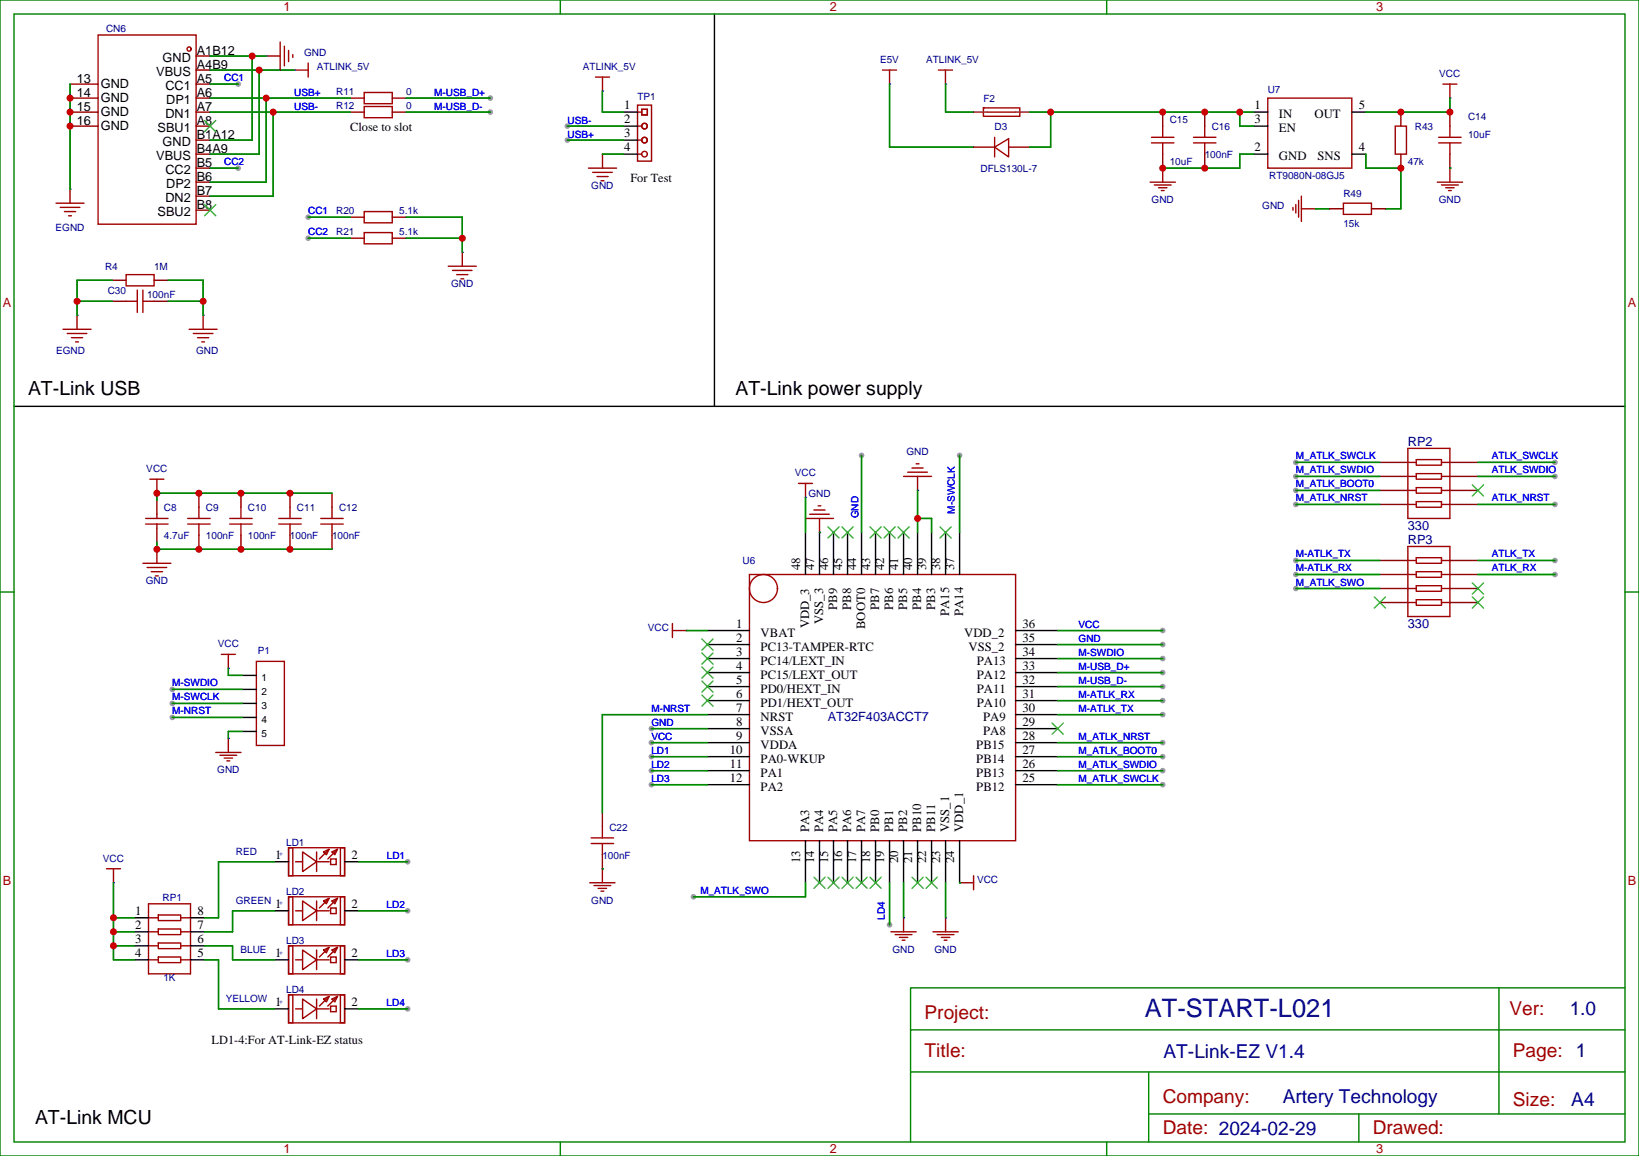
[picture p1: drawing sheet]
<svg xmlns="http://www.w3.org/2000/svg" width="413mm" height="291mm" viewBox="0 0 413 291" stroke-linecap="round" stroke-linejoin="round" font-family="sans-serif">
<g fill="#999">
<circle cx="43.4" cy="180.6" r=".71"/>
<circle cx="43.4" cy="177.1" r=".71"/>
<circle cx="43.4" cy="173.6" r=".71"/>
<circle cx="164" cy="197.6" r=".71"/>
<circle cx="164" cy="194" r=".71"/>
<circle cx="164" cy="190.5" r=".71"/>
<circle cx="164" cy="187" r=".71"/>
<circle cx="164" cy="183.4" r=".71"/>
<circle cx="217" cy="114.7" r=".71"/>
<circle cx="102.7" cy="254" r=".71"/>
<circle cx="102.7" cy="241.7" r=".71"/>
<circle cx="102.7" cy="229.3" r=".71"/>
<circle cx="102.7" cy="217" r=".71"/>
<circle cx="142.9" cy="35.3" r=".71"/>
<circle cx="142.9" cy="31.7" r=".71"/>
<circle cx="123.5" cy="24.7" r=".71"/>
<circle cx="123.5" cy="28.2" r=".71"/>
<circle cx="60" cy="21.2" r=".71"/>
<circle cx="60" cy="42.3" r=".71"/>
<circle cx="77.6" cy="60" r=".71"/>
<circle cx="77.6" cy="54.7" r=".71"/>
<circle cx="292.8" cy="158.7" r=".71"/>
<circle cx="292.8" cy="162.3" r=".71"/>
<circle cx="292.8" cy="179.9" r=".71"/>
<circle cx="292.8" cy="176.4" r=".71"/>
<circle cx="292.8" cy="172.9" r=".71"/>
<circle cx="292.8" cy="169.3" r=".71"/>
<circle cx="292.8" cy="165.8" r=".71"/>
<circle cx="292.8" cy="197.6" r=".71"/>
<circle cx="292.8" cy="194" r=".71"/>
<circle cx="292.8" cy="190.5" r=".71"/>
<circle cx="292.8" cy="187" r=".71"/>
<circle cx="224" cy="232.8" r=".71"/>
<circle cx="174.6" cy="225.8" r=".71"/>
<circle cx="241.7" cy="114.7" r=".71"/>
<circle cx="326.3" cy="116.4" r=".71"/>
<circle cx="391.6" cy="116.4" r=".71"/>
<circle cx="326.3" cy="119.9" r=".71"/>
<circle cx="391.6" cy="119.9" r=".71"/>
<circle cx="326.3" cy="123.5" r=".71"/>
<circle cx="326.3" cy="127" r=".71"/>
<circle cx="391.6" cy="127" r=".71"/>
<circle cx="326.3" cy="148.2" r=".71"/>
<circle cx="326.3" cy="144.6" r=".71"/>
<circle cx="326.3" cy="141.1" r=".71"/>
<circle cx="391.6" cy="144.6" r=".71"/>
<circle cx="391.6" cy="141.1" r=".71"/>
</g>
<path d="M222.2 17.6h3.6M224 17.6v3.6" fill="none" stroke="#a10000" stroke-width=".35"/>
<circle cx="224" cy="21.2" r=".18" fill="#00f"/>
<path d="M151.7 218.7v3.5M148.5 222.2h6.4M149.6 223h4.2M150.6 223.7h2.2M151.3 224.4h.7" fill="none" stroke="#a10000" stroke-width=".35"/>
<circle cx="151.7" cy="218.7" r=".18" fill="#00f"/>
<path d="M54.3 189.4h6.4M55.4 190.1h4.2M56.4 190.9h2.2M57.1 191.6h.8M57.5 185.9v3.5" fill="none" stroke="#a10000" stroke-width=".35"/>
<circle cx="57.5" cy="185.9" r=".18" fill="#00f"/>
<path d="M55.7 164.7h3.6M57.5 164.7v3.6" fill="none" stroke="#a10000" stroke-width=".35"/>
<circle cx="57.5" cy="168.3" r=".18" fill="#00f"/>
<path d="M64.6 166.5h7v21.2h-7zM224.4 234.6h6.3M225.4 235.3h4.3M226.5 236h2.1M227.2 236.7h.7M227.5 231.1v3.5" fill="none" stroke="#a10000" stroke-width=".35"/>
<path d="M61 170h3.6M61 173.6h3.6M61 177.1h3.6M61 180.6h3.6M61 184.1h3.6" fill="none" stroke="#000" stroke-width=".35"/>
<circle cx="227.5" cy="231.1" r=".18" fill="#00f"/>
<path d="M234.9 234.6h6.4M236 235.3h4.2M237.1 236h2.1M237.8 236.7h.7M238.1 231.1v3.5" fill="none" stroke="#a10000" stroke-width=".35"/>
<circle cx="238.1" cy="231.1" r=".18" fill="#00f"/>
<path d="M26.8 218.7h3.5M28.6 218.7v3.5" fill="none" stroke="#a10000" stroke-width=".35"/>
<circle cx="28.6" cy="222.2" r=".18" fill="#00f"/>
<g fill="none" stroke="#a10000" stroke-width=".35">
<path d="M361.9 45.9h6.4M363 46.6h4.2M364.1 47.3h2.1M364.8 48h.7M365.1 42.3v3.6M37.4 227.5h10.6v17.7h-10.6zM37.4 231.1h2.5M37.4 234.6h2.5M37.4 238.1h2.5M39.9 230.4h5.6v1.4h-5.6zM39.9 233.9h5.6v1.4h-5.6zM39.9 237.4h5.6v1.4h-5.6z"/>
<path d="M45.5 231.1h2.5M45.5 234.6h2.5M45.5 238.1h2.5M37.4 241.7h2.5M39.9 240.9h5.6v1.5h-5.6zM45.5 241.7h2.5"/>
</g>
<path d="M33.9 231.1h3.5M33.9 234.6h3.5M33.9 238.1h3.5M48 231.1h3.5M48 234.6h3.5M48 238.1h3.5M33.9 241.7h3.5M48 241.7h3.5" fill="none" stroke="#000" stroke-width=".35"/>
<circle cx="365.1" cy="42.3" r=".18" fill="#00f"/>
<path d="M325.6 52.2v.7M326.3 51.5v2.1M327 50.4v4.3M327.7 52.6h3.6M327.7 49.4v6.3" fill="none" stroke="#a10000" stroke-width=".35"/>
<circle cx="331.3" cy="52.6" r=".18" fill="#00f"/>
<path d="M363.4 21.2h3.5M365.1 21.2v3.5" fill="none" stroke="#a10000" stroke-width=".35"/>
<circle cx="365.1" cy="24.7" r=".18" fill="#00f"/>
<path d="M289.6 45.9h6.4M290.7 46.6h4.2M291.7 47.3h2.2M292.5 48h.7M292.8 42.3v3.6" fill="none" stroke="#a10000" stroke-width=".35"/>
<circle cx="292.8" cy="42.3" r=".18" fill="#00f"/>
<path d="M39.5 138.3v3.5M36 141.8h7M37 142.9h5M38.1 143.9h2.8M39.2 145h.7" fill="none" stroke="#a10000" stroke-width=".35"/>
<circle cx="39.5" cy="138.3" r=".18" fill="#00f"/>
<path d="M241.6 222.2h3.6M245.2 220.5v3.5" fill="none" stroke="#a10000" stroke-width=".35"/>
<circle cx="241.7" cy="222.3" r=".18" fill="#00f"/>
<path d="M37.7 120.6h3.6M39.5 120.6v3.6" fill="none" stroke="#a10000" stroke-width=".35"/>
<circle cx="39.5" cy="124.2" r=".18" fill="#00f"/>
<path d="M227.5 119.9h7.1M228.6 118.9h4.9M229.7 117.8h2.8M230.7 116.8h.7M231.1 119.9v3.6" fill="none" stroke="#a10000" stroke-width=".35"/>
<circle cx="231.1" cy="123.5" r=".18" fill="#00f"/>
<path d="M14.1 51.2h7.1M15.2 52.2h4.9M16.2 53.3h2.8M17.3 54.3h.7M17.6 47.6v3.6" fill="none" stroke="#a10000" stroke-width=".35"/>
<circle cx="17.6" cy="47.6" r=".18" fill="#00f"/>
<path d="M74.1 17.6h3.5M77.6 15.9v3.5" fill="none" stroke="#a10000" stroke-width=".35"/>
<circle cx="74.1" cy="17.6" r=".18" fill="#00f"/>
<path d="M236.3 17.6h3.6M238.1 17.6v3.6" fill="none" stroke="#a10000" stroke-width=".35"/>
<circle cx="238.1" cy="21.2" r=".18" fill="#00f"/>
<path d="M151.7 38.8v3.5M148.2 42.3h7.1M149.3 43.4h4.9M150.3 44.4h2.8M151.4 45.5h.7" fill="none" stroke="#a10000" stroke-width=".35"/>
<circle cx="151.7" cy="38.8" r=".18" fill="#00f"/>
<path d="M150 19.4h3.5M151.7 19.4v3.5" fill="none" stroke="#a10000" stroke-width=".35"/>
<circle cx="151.7" cy="22.9" r=".18" fill="#00f"/>
<g fill="none" stroke="#a10000" stroke-width=".35">
<path d="M160.5 26.5h3.6v14.1h-3.6zM160.5 28.2h1.1M160.5 31.8h1.1M160.5 35.3h1.1M160.5 38.8h1.1M161.6 27.5h1.4v1.4h-1.4zM319.3 24.7h21.1v17.6h-21.1zM202.8 130.5h7.1M203.9 129.5h4.9M205 128.4h2.8M206 127.4h.7M206.4 130.5v3.6"/>
<path d="M188.7 144.6h67.1v67.1h-67.1zM72.7 213.4h14.1v7.1h-14.1zM72.7 213.4h1v7.1h-1zM74.4 217h1.8M76.2 214.5l3.5 2.5-3.5 2.4zM79.7 214.5v4.9M79.7 217h3.2M81.5 214.5l1.4-.7-.7 1.4zM82.5 214.1l-2.1 2.2M83.3 216.3h1.4v1.4h-1.4zM83.6 214.5l1.4-.7-.7 1.4zM84.7 214.1l-2.2 2.2"/>
<path d="M85.7 213.4h1.1v7.1h-1.1zM72.7 225.8h14.1v7h-14.1zM72.7 225.8h1v7h-1zM72.7 238.1h14.1v7.1h-14.1zM72.7 238.1h1v7.1h-1zM74.4 229.3h1.8M76.2 226.8l3.5 2.5-3.5 2.5zM76.2 239.2l3.5 2.5-3.5 2.4zM79.7 226.8v5M79.7 239.2v4.9M79.7 229.3h3.2M81.5 226.8l1.4-.7-.7 1.4z"/>
<path d="M81.5 239.2l1.4-.7-.7 1.4zM82.5 226.5l-2.1 2.1M82.5 238.8l-2.1 2.1M83.3 228.6h1.4v1.4h-1.4zM83.6 226.8l1.4-.7-.7 1.4zM83.6 239.2l1.4-.7-.7 1.4zM84.7 226.5l-2.2 2.1M84.7 238.8l-2.2 2.1M85.7 225.8h1.1v7h-1.1zM85.7 238.1h1.1v7.1h-1.1zM72.7 250.5h14.1v7h-14.1zM72.7 250.5h1v7h-1z"/>
<path d="M74.4 254h1.8M74.4 241.7h1.8M76.2 251.5l3.5 2.5-3.5 2.5zM79.7 251.5v5M79.7 254h3.2M79.7 241.7h3.2M81.5 251.5l1.4-.7-.7 1.4zM82.5 251.2l-2.1 2.1M83.3 253.3h1.4v1.4h-1.4zM83.3 240.9h1.4v1.5h-1.4zM83.6 251.5l1.4-.7-.7 1.4zM84.7 251.2l-2.2 2.1"/>
<path d="M85.7 250.5h1.1v7h-1.1z"/>
<circle cx="162.3" cy="35.3" r=".71"/>
<circle cx="162.3" cy="31.7" r=".71"/>
<circle cx="162.3" cy="38.8" r=".71"/>
<circle cx="192.3" cy="148.2" r="3.5"/>
</g>
<g fill="none" stroke="#000" stroke-width=".35">
<path d="M179.9 3.5v98.8M157 28.2h3.5M157 31.8h3.5M157 35.3h3.5M157 38.8h3.5M315.7 28.2h3.6M315.7 31.8h3.6M315.7 38.8h3.6M340.4 28.2h3.6M340.4 38.8h3.6M3.5 102.3h405.7M202.8 134.1v10.5"/>
<path d="M206.4 134.1v10.5M209.9 134.1v10.5M213.4 134.1v10.5M217 134.1v10.5M220.5 134.1v10.5M224 134.1v10.5M227.5 134.1v10.5M231.1 134.1v10.5M234.6 134.1v10.5M238.1 134.1v10.5M241.7 134.1v10.5M178.2 158.7h10.5"/>
<path d="M255.8 158.7h10.5M178.2 162.3h10.5M178.2 165.8h10.5M178.2 169.3h10.5M178.2 172.9h10.5M178.2 176.4h10.5M178.2 179.9h10.5M255.8 162.3h10.5M255.8 165.8h10.5M255.8 169.3h10.5M255.8 172.9h10.5M255.8 176.4h10.5"/>
<path d="M255.8 179.9h10.5M178.2 183.4h10.5M178.2 187h10.5M178.2 190.5h10.5M178.2 194h10.5M178.2 197.6h10.5M255.8 183.4h10.5M255.8 187h10.5M255.8 190.5h10.5M255.8 194h10.5M255.8 197.6h10.5M69.1 217h3.6"/>
<path d="M86.8 217h3.5M202.8 211.7v10.5M206.4 211.7v10.5M209.9 211.7v10.5M213.4 211.7v10.5M217 211.7v10.5M220.5 211.7v10.5M224 211.7v10.5M227.5 211.7v10.5M231.1 211.7v10.5M234.6 211.7v10.5M238.1 211.7v10.5"/>
<path d="M241.7 211.7v10.5M69.1 229.3h3.6M86.8 229.3h3.5M69.1 254h3.6M69.1 241.7h3.6M86.8 254h3.5M86.8 241.7h3.5"/>
</g>
<g fill="none" stroke="#3c3" stroke-width=".35">
<path d="M208.5 132.6l2.8 2.9M211.3 132.6l-2.8 2.9M212 132.6l2.8 2.9M214.8 132.6l-2.8 2.9M219.1 132.6l2.8 2.9M221.9 132.6l-2.8 2.9M222.6 132.6l2.8 2.9M225.4 132.6l-2.8 2.9M226.1 132.6l2.9 2.9M229 132.6l-2.9 2.9M236.7 132.6l2.8 2.9M239.5 132.6l-2.8 2.9"/>
<path d="M176.7 160.9l2.9 2.8M176.7 164.4l2.9 2.8M176.7 167.9l2.9 2.8M176.7 171.4l2.9 2.9M176.7 175l2.9 2.8M179.6 160.9l-2.9 2.8M179.6 164.4l-2.9 2.8M179.6 167.9l-2.9 2.8M179.6 171.4l-2.9 2.9M179.6 175l-2.9 2.8M264.9 182l2.9 2.9M267.8 182l-2.9 2.9"/>
<path d="M205 220.8l2.8 2.9M207.8 220.8l-2.8 2.9M208.5 220.8l2.8 2.9M211.3 220.8l-2.8 2.9M212 220.8l2.8 2.9M214.8 220.8l-2.8 2.9M215.5 220.8l2.9 2.9M218.4 220.8l-2.9 2.9M219.1 220.8l2.8 2.9M221.9 220.8l-2.8 2.9M229.7 220.8l2.8 2.9M232.5 220.8l-2.8 2.9"/>
<path d="M233.2 220.8l2.8 2.9M236 220.8l-2.8 2.9"/>
</g>
<circle cx="206.4" cy="134.1" r=".18" fill="#00f"/>
<path d="M169.3 158.7h3.6M169.3 157v3.5" fill="none" stroke="#a10000" stroke-width=".35"/>
<circle cx="172.9" cy="158.8" r=".18" fill="#00f"/>
<path d="M201.1 121.7h3.5M202.8 121.7v3.5" fill="none" stroke="#a10000" stroke-width=".35"/>
<circle cx="202.8" cy="125.2" r=".18" fill="#00f"/>
<g fill="none" stroke="#008700" stroke-width=".35">
<path d="M142.9 35.3h14.1M142.9 31.8h14.1M151.7 38.8h5.3M151.7 22.9v5.3h5.3M224 21.2v15.8h21.2M238.1 21.2v7h7.1M315.7 38.8h-3.5v3.5h-19.4M344 38.8v3.5h8.8v10.3h-3.9M365.1 24.7v3.5h-21.1M331.3 52.6h3.5M217 114.7v19.4M202.8 125.2v8.9"/>
<path d="M231.1 123.5v10.6M231.1 130.5h3.5v3.6M172.9 158.7h5.3M43.4 177.1h17.6M43.4 173.6h17.6M57.5 168.3v1.7h3.5M43.4 180.6h17.6M61 184.1h-3.5v1.8M164 197.6h14.2M164 194h14.2M164 190.5h14.2M164 187h14.2"/>
<path d="M164 183.4h14.2M69.1 217h-14.1v14.1h-3.5M90.3 217h12.4M28.6 222.2v19.5h5.3M28.6 238.1h5.3M28.6 234.6h5.3M28.6 231.1h5.3M51.5 238.1h7.1v3.6h10.5M69.1 229.3h-10.5v5.3h-7.1M90.3 229.3h12.4M227.5 222.2v8.9M238.1 222.2v8.9"/>
<path d="M51.5 241.7h3.5v12.3h14.1M90.3 254h12.4M90.3 241.7h12.4"/>
</g>
<g fill="#008700">
<circle cx="241.7" cy="222.3" r=".18"/>
<circle cx="206.4" cy="134.1" r=".18"/>
</g>
<g fill="none" stroke="#a10000" stroke-width=".35">
<path d="M91.7 23.3h7.1v2.8h-7.1zM91.7 26.8h7.1v2.8h-7.1zM247.7 27.2h9.1v2l-9.1 .1zM248.7 28.2h7.1M290 36h5.6M290 34.6h5.6M292.8 31.8v2.8M292.8 36v2.8M300.6 36h5.6M300.6 34.6h5.6M303.4 31.8v2.8M303.4 36v2.8"/>
<path d="M351.4 31.8h2.8v7h-2.8zM362.3 36h5.6M362.3 34.6h5.6M365.1 31.8v2.8M365.1 36v2.8M338.3 51.2h7.1v2.8h-7.1zM36.7 131.9h5.6M36.7 130.5h5.6M39.5 129.5v1M39.5 131.9v1.1M47.3 131.9h5.6M47.3 130.5h5.6"/>
<path d="M50.1 127.7v2.8M50.1 131.9v2.9M57.9 131.9h5.6M57.9 130.5h5.6M60.7 127.7v2.8M60.7 131.9v2.9M70.2 131.9h5.6M70.2 130.5h5.6M73 127.7v2.8M73 131.9v2.9M80.8 131.9h5.6M80.8 130.5h5.6"/>
<path d="M83.6 127.7v2.8M83.6 131.9v2.9"/>
</g>
<g fill="none" stroke="#870000" stroke-width=".35">
<path d="M88.2 24.7h3.5M88.2 28.2h3.5M98.8 24.7h3.5M98.8 28.2h3.5M292.8 28.2v3.6M292.8 38.8v3.5M303.4 28.2v3.6M303.4 38.8v3.5M352.8 28.2v3.6M352.8 38.8v3.5M365.1 28.2v3.6M365.1 38.8v3.5"/>
<path d="M334.8 52.6h3.5M345.4 52.6h3.5M39.5 125.9v3.6M39.5 133v3.5M50.1 124.2v3.5M50.1 134.8v3.5M60.7 124.2v3.5M60.7 134.8v3.5M73 124.2v3.5M73 134.8v3.5M83.6 124.2v3.5M83.6 134.8v3.5"/>
</g>
<path d="M102.3 24.7h21.2M39.5 136.5v1.8h44.1M83.6 124.2h-44.1v1.7" fill="none" stroke="#008700" stroke-width=".35"/>
<path d="M245.2 28.2h3.5M255.8 28.2h3.5" fill="none" stroke="#8c2424" stroke-width=".35"/>
<circle cx="365.1" cy="42.3" r=".18" fill="#008700"/>
<path d="M250.5 37l3.5-2.1v4.6zM250.5 34.6v4.9M148.9 212.4h5.6M148.9 211h5.6M151.7 208.1v2.9M151.7 212.4v2.8" fill="none" stroke="#a10000" stroke-width=".35"/>
<path d="M245.2 37h5.3M254 37h5.3M151.7 204.6v3.5M151.7 215.2v3.5" fill="none" stroke="#870000" stroke-width=".35"/>
<circle cx="151.7" cy="218.7" r=".18" fill="#008700"/>
<g fill="none" stroke="#a10000" stroke-width=".35">
<path d="M24.7 8.8h24.7v47.6h-24.7zM67 14.1h3.6M70.6 10.6v7M71.6 11.6v5M72.7 12.7v2.8M73.7 13.8v.7"/>
<circle cx="47.6" cy="12.3" r=".53"/>
</g>
<g fill="none" stroke="#870000" stroke-width=".35">
<path d="M49.4 17.6h3.5M49.4 14.1h3.5M17.6 31.8h7.1M17.6 28.2h7.1M17.6 24.7h7.1M17.6 21.2h7.1M49.4 31.8h3.5M49.4 28.2h3.5M49.4 24.7h3.5M49.4 21.2h3.5M49.4 38.8h3.5M49.4 35.3h3.5"/>
<path d="M49.4 52.9h3.5M49.4 49.4h3.5M49.4 45.9h3.5M49.4 42.3h3.5"/>
</g>
<path d="M51.5 30.3l2.8 2.9M54.3 30.3l-2.8 2.9M51.5 51.5l2.8 2.8M54.3 51.5l-2.8 2.8" fill="none" stroke="#3c3" stroke-width=".35"/>
<path d="M52.9 17.6h21.2M65.3 17.6v21.2h-12.4M17.6 21.2v26.4M52.9 28.2h35.3M52.9 24.7h35.3M67 24.7v21.2h-14.1M68.8 28.2v21.2h-15.9M102.3 28.2h21.2" fill="none" stroke="#008700" stroke-width=".35"/>
<circle cx="67" cy="14.1" r=".18" fill="#00f"/>
<path d="M52.9 14.1h14.1M63.5 14.1v21.2h-10.6M52.9 21.2h7.1M52.9 42.3h7.1M77.6 60h10.6M77.6 54.7h10.6" fill="none" stroke="#008700" stroke-width=".35"/>
<path d="M91.7 53.3h7.1v2.8h-7.1zM91.7 58.6h7.1v2.8h-7.1zM112.9 67h7M113.9 68.1h5M115 69.1h2.8M116.1 70.2h.7M116.4 63.5v3.5" fill="none" stroke="#a10000" stroke-width=".35"/>
<path d="M88.2 54.7h3.5M88.2 60h3.5M98.8 54.7h3.5M98.8 60h3.5" fill="none" stroke="#870000" stroke-width=".35"/>
<circle cx="116.4" cy="63.5" r=".18" fill="#00f"/>
<g fill="none" stroke="#008700" stroke-width=".35">
<path d="M102.3 54.7h14.1v8.8M102.3 60h14.1M241.7 114.7v19.4M266.3 158.7h26.5M178.2 179.9h-26.5v24.7M266.3 162.3h26.5M266.3 179.9h26.5M266.3 176.4h26.5M266.3 172.9h26.5M266.3 169.3h26.5M266.3 165.8h26.5M266.3 197.6h26.5"/>
<path d="M266.3 194h26.5M266.3 190.5h26.5M266.3 187h26.5M202.8 222.2v3.6h-28.2M224 222.2v10.6"/>
</g>
<g fill="none" stroke="#008000" stroke-width=".35">
<path d="M0 0h412.7v291h-412.7zM3.5 3.5h405.7v284h-405.7zM141.1 0v3.5M278.7 0v3.5M0 149h3.5M409.2 149h3.5M377.5 248.7v31.8M409.2 259.3h-179.9v10.6M409.2 248.7h-179.9v10.6M289.3 269.9v17.6M409.2 269.9h-179.9v17.6M141.1 287.5v3.5"/>
<path d="M278.7 287.5v3.5M289.3 280.5h119.9M342.2 280.5v7"/>
</g>
<path d="M19.4 79.4v3.5M31.7 69.1h7.1v2.9h-7.1zM31.7 75.8h2.9M34.6 73v5.7M36 73v5.7M36 75.8h2.8M15.9 82.9h7M16.9 84h5M18 85h2.8M19 86.1h.8" fill="none" stroke="#a10000" stroke-width=".35"/>
<path d="M28.2 75.8h3.5M28.2 70.6h3.5M38.8 75.8h3.5M38.8 70.6h3.5" fill="none" stroke="#870000" stroke-width=".35"/>
<circle cx="19.4" cy="79.4" r=".18" fill="#00f"/>
<path d="M19.4 75.8h8.8M28.2 70.6h-8.8v8.8" fill="none" stroke="#008700" stroke-width=".35"/>
<path d="M51.2 79.4v3.5M47.6 82.9h7.1M48.7 84h4.9M49.7 85h2.9M50.8 86.1h.7" fill="none" stroke="#a10000" stroke-width=".35"/>
<circle cx="51.2" cy="79.4" r=".18" fill="#00f"/>
<g fill="none" stroke="#008700" stroke-width=".35">
<path d="M259.3 28.2h56.4M264.6 28.2v8.8h-5.3M312.2 28.2v3.6h3.5M42.3 70.6h8.9v8.8M42.3 75.8h8.9M326.3 116.4h21.2M326.3 119.9h21.2M372.2 116.4h19.4M372.2 119.9h19.4M326.3 123.5h21.2M326.3 127h21.2M372.2 127h19.4"/>
<path d="M326.3 148.2h21.2M326.3 144.6h21.2M326.3 141.1h21.2M372.2 144.6h19.4M372.2 141.1h19.4"/>
</g>
<g fill="none" stroke="#a10000" stroke-width=".35">
<path d="M354.5 112.9h10.6v17.6h-10.6zM354.5 116.4h2.2M354.5 119.9h2.2M356.7 115.7h6.3v1.4h-6.3zM356.7 119.2h6.3v1.4h-6.3zM363 116.4h2.1M363 119.9h2.1M354.5 127h2.2M354.5 137.6h10.6v17.6h-10.6zM354.5 123.5h2.2M356.7 122.8h6.3v1.4h-6.3zM356.7 126.3h6.3v1.4h-6.3z"/>
<path d="M363 127h2.1M363 123.5h2.1M354.5 151.7h2.2M354.5 141.1h2.2M354.5 148.2h2.2M354.5 144.6h2.2M356.7 140.4h6.3v1.4h-6.3zM356.7 143.9h6.3v1.4h-6.3zM356.7 147.5h6.3v1.4h-6.3zM356.7 151h6.3v1.4h-6.3zM363 151.7h2.1M363 141.1h2.1"/>
<path d="M363 148.2h2.1M363 144.6h2.1"/>
</g>
<g fill="none" stroke="#870000" stroke-width=".35">
<path d="M347.5 116.4h7M347.5 119.9h7M365.1 116.4h7.1M365.1 119.9h7.1M347.5 123.5h7M347.5 127h7M365.1 123.5h7.1M365.1 127h7.1M347.5 141.1h7M347.5 144.6h7M347.5 148.2h7M347.5 151.7h7"/>
<path d="M365.1 141.1h7.1M365.1 144.6h7.1M365.1 148.2h7.1M365.1 151.7h7.1"/>
</g>
<path d="M370.8 122.1l2.8 2.8M373.6 122.1l-2.8 2.8M346.1 150.3l2.8 2.8M348.9 150.3l-2.8 2.8M370.8 146.8l2.8 2.8M370.8 150.3l2.8 2.8M373.6 146.8l-2.8 2.8M373.6 150.3l-2.8 2.8" fill="none" stroke="#3c3" stroke-width=".35"/>
<g fill="#c00">
<circle cx="231.1" cy="130.5" r=".88"/>
<circle cx="28.6" cy="238.1" r=".88"/>
<circle cx="28.6" cy="234.6" r=".88"/>
<circle cx="28.6" cy="231.1" r=".88"/>
<circle cx="352.8" cy="42.3" r=".88"/>
<circle cx="352.8" cy="28.2" r=".88"/>
<circle cx="365.1" cy="28.2" r=".88"/>
<circle cx="303.4" cy="42.3" r=".88"/>
<circle cx="292.8" cy="42.3" r=".88"/>
<circle cx="50.1" cy="138.3" r=".88"/>
<circle cx="39.5" cy="138.3" r=".88"/>
<circle cx="60.7" cy="138.3" r=".88"/>
<circle cx="73" cy="138.3" r=".88"/>
<circle cx="73" cy="124.2" r=".88"/>
<circle cx="60.7" cy="124.2" r=".88"/>
<circle cx="50.1" cy="124.2" r=".88"/>
<circle cx="39.5" cy="124.2" r=".88"/>
<circle cx="67" cy="24.7" r=".88"/>
<circle cx="68.8" cy="28.2" r=".88"/>
<circle cx="65.3" cy="17.6" r=".88"/>
<circle cx="17.6" cy="24.7" r=".88"/>
<circle cx="17.6" cy="28.2" r=".88"/>
<circle cx="17.6" cy="31.7" r=".88"/>
<circle cx="63.5" cy="14.1" r=".88"/>
<circle cx="116.4" cy="60" r=".88"/>
<circle cx="19.4" cy="75.8" r=".88"/>
<circle cx="51.2" cy="75.8" r=".88"/>
<circle cx="264.6" cy="28.2" r=".88"/>
<circle cx="312.2" cy="28.2" r=".88"/>
<circle cx="303.4" cy="28.2" r=".88"/>
<circle cx="292.8" cy="28.2" r=".88"/>
</g>
<text font-size="6.4" fill="#000080" x="288.3" y="255.9">AT-START-L021</text>
<g font-size="4.9">
<text x="7.1" y="99.6">AT-Link USB</text>
<text x="185.2" y="99.6">AT-Link power supply</text>
<text x="8.8" y="283">AT-Link MCU</text>
</g>
<g font-size="4.8" fill="#a00000">
<text x="232.8" y="256.6">Project:</text>
<text x="380.1" y="255.4">Ver:</text>
<text x="232.8" y="266">Title:</text>
<text x="381" y="266">Page: 1</text>
<text x="292.8" y="277.7">Company:</text>
<text x="381" y="278.4">Size:</text>
<text x="292.8" y="285.4">Date: 2024-02-29</text>
<text x="345.7" y="285.4">Drawed:</text>
</g>
<g font-size="4.8" fill="#000080">
<text x="395.3" y="255.4">1.0</text>
<text x="293" y="266.4">AT-Link-EZ V1.4</text>
<text x="323" y="277.7">Artery Technology</text>
<text x="395.7" y="278.4">A4</text>
</g>
<g font-size="3.2" fill="#a00000">
<text x="71.4" y="2.7">1</text>
<text x="209" y="2.7">2</text>
<text x="346.6" y="2.7">3</text>
<text x=".7" y="77.3">A</text>
<text x="409.9" y="77.3">A</text>
<text x=".7" y="222.8">B</text>
<text x="409.9" y="222.8">B</text>
<text x="71.4" y="290.2">1</text>
<text x="209" y="290.2">2</text>
<text x="346.6" y="290.2">3</text>
</g>
<g font-size="3.2">
<text x="41" y="15.6">GND</text>
<text x="49.6" y="17.3">A4B9</text>
<text x="49.6" y="13.8">A1B12</text>
<text x="19.4" y="20.8">13</text>
<text x="25.4" y="22.3">GND</text>
<text x="39.4" y="19.1">VBUS</text>
<text x="41.7" y="22.6">CC1</text>
<text x="49.6" y="20.8">A5</text>
<text x="19.4" y="27.9">15</text>
<text x="19.4" y="24.4">14</text>
<text x="25.4" y="29.3">GND</text>
<text x="25.4" y="25.8">GND</text>
<text x="41.7" y="29.7">DN1</text>
<text x="41.8" y="26.1">DP1</text>
<text x="49.6" y="27.9">A7</text>
<text x="49.6" y="24.4">A6</text>
<text x="157.2" y="27.5">1</text>
<text x="315.9" y="27.5">1</text>
<text x="322.1" y="29.8">IN</text>
<text x="331" y="29.8">OUT</text>
<text x="342.2" y="27.5">5</text>
<text x="19.4" y="31.4">16</text>
<text x="25.4" y="32.8">GND</text>
<text x="39.7" y="33.2">SBU1</text>
<text x="49.6" y="35">B1A12</text>
<text x="49.6" y="31.4">A8</text>
<text x="157.2" y="31">2</text>
<text x="157.2" y="34.6">3</text>
<text x="315.9" y="31">3</text>
<text x="322.1" y="33.3">EN</text>
<text x="39.4" y="40.2">VBUS</text>
<text x="41" y="36.7">GND</text>
<text x="49.6" y="38.5">B4A9</text>
<text x="157.2" y="38.1">4</text>
<text x="315.9" y="38.1">2</text>
<text x="322.1" y="40.4">GND</text>
<text x="331.8" y="40.4">SNS</text>
<text x="342.2" y="38.1">4</text>
<text x="41.7" y="43.8">CC2</text>
<text x="41.8" y="47.3">DP2</text>
<text x="49.6" y="45.5">B6</text>
<text x="49.6" y="42">B5</text>
<text x="41.7" y="50.8">DN2</text>
<text x="49.6" y="52.6">B8</text>
<text x="49.6" y="49.1">B7</text>
<text x="39.7" y="54.4">SBU2</text>
<text x="201.5" y="143.5" transform="rotate(-90 201.5 143.5)">48</text>
<text x="205" y="143.5" transform="rotate(-90 205 143.5)">47</text>
<text x="208.6" y="143.5" transform="rotate(-90 208.6 143.5)">46</text>
<text x="212.1" y="143.5" transform="rotate(-90 212.1 143.5)">45</text>
<text x="215.6" y="143.5" transform="rotate(-90 215.6 143.5)">44</text>
<text x="219.1" y="143.5" transform="rotate(-90 219.1 143.5)">43</text>
<text x="222.7" y="143.5" transform="rotate(-90 222.7 143.5)">42</text>
<text x="226.2" y="143.5" transform="rotate(-90 226.2 143.5)">41</text>
<text x="229.7" y="143.5" transform="rotate(-90 229.7 143.5)">40</text>
<text x="233.2" y="143.5" transform="rotate(-90 233.2 143.5)">39</text>
<text x="236.8" y="143.5" transform="rotate(-90 236.8 143.5)">38</text>
<text x="240.3" y="143.5" transform="rotate(-90 240.3 143.5)">37</text>
<text x="210.8" y="153.6" transform="rotate(-90 210.8 153.6)">PB9</text>
<text x="214.4" y="153.6" transform="rotate(-90 214.4 153.6)">PB8</text>
<text x="221.4" y="153.6" transform="rotate(-90 221.4 153.6)">PB7</text>
<text x="225" y="153.6" transform="rotate(-90 225 153.6)">PB6</text>
<text x="228.5" y="153.6" transform="rotate(-90 228.5 153.6)">PB5</text>
<text x="232" y="153.6" transform="rotate(-90 232 153.6)">PB4</text>
<text x="235.5" y="153.6" transform="rotate(-90 235.5 153.6)">PB3</text>
<text x="239.1" y="155.1" transform="rotate(-90 239.1 155.1)">PA15</text>
<text x="242.6" y="155.1" transform="rotate(-90 242.6 155.1)">PA14</text>
<text x="185.4" y="158">1</text>
<text x="185.4" y="161.6">2</text>
<text x="191.6" y="160.3">VBAT</text>
<text x="203.8" y="158.2" transform="rotate(-90 203.8 158.2)">VDD_3</text>
<text x="207.3" y="157.1" transform="rotate(-90 207.3 157.1)">VSS_3</text>
<text x="217.9" y="158.4" transform="rotate(-90 217.9 158.4)">BOOT0</text>
<text x="242.8" y="160.3">VDD_2</text>
<text x="257.5" y="158">36</text>
<text x="257.5" y="161.6">35</text>
<text x="185.4" y="165.1">3</text>
<text x="191.6" y="163.9">PC13-TAMPER-RTC</text>
<text x="191.6" y="167.4">PC14/LEXT_IN</text>
<text x="243.9" y="163.9">VSS_2</text>
<text x="246" y="167.4">PA13</text>
<text x="257.5" y="165.1">34</text>
<text x="185.4" y="168.6">4</text>
<text x="185.4" y="172.1">5</text>
<text x="191.6" y="170.9">PC15/LEXT_OUT</text>
<text x="246" y="170.9">PA12</text>
<text x="257.5" y="168.6">33</text>
<text x="257.5" y="172.1">32</text>
<text x="185.4" y="175.7">6</text>
<text x="185.4" y="179.2">7</text>
<text x="191.6" y="174.4">PD0/HEXT_IN</text>
<text x="191.6" y="178">PD1/HEXT_OUT</text>
<text x="246" y="174.4">PA11</text>
<text x="246" y="178">PA10</text>
<text x="257.5" y="179.2">30</text>
<text x="257.5" y="175.7">31</text>
<text x="185.4" y="182.7">8</text>
<text x="191.6" y="181.5">NRST</text>
<text x="191.6" y="185">VSSA</text>
<text x="247.6" y="181.5">PA9</text>
<text x="247.6" y="185">PA8</text>
<text x="257.5" y="182.7">29</text>
<text x="183.8" y="189.8">10</text>
<text x="185.4" y="186.3">9</text>
<text x="191.6" y="188.5">VDDA</text>
<text x="245.9" y="188.5">PB15</text>
<text x="257.5" y="186.3">28</text>
<text x="257.5" y="189.8">27</text>
<text x="183.8" y="193.3">11</text>
<text x="183.8" y="196.8">12</text>
<text x="191.6" y="192.1">PA0-WKUP</text>
<text x="191.6" y="195.6">PA1</text>
<text x="245.9" y="192.1">PB14</text>
<text x="245.9" y="195.6">PB13</text>
<text x="257.5" y="193.3">26</text>
<text x="257.5" y="196.8">25</text>
<text x="191.6" y="199.1">PA2</text>
<text x="245.9" y="199.1">PB12</text>
<text x="203.8" y="209.5" transform="rotate(-90 203.8 209.5)">PA3</text>
<text x="207.3" y="209.5" transform="rotate(-90 207.3 209.5)">PA4</text>
<text x="210.8" y="209.5" transform="rotate(-90 210.8 209.5)">PA5</text>
<text x="214.4" y="209.5" transform="rotate(-90 214.4 209.5)">PA6</text>
<text x="217.9" y="209.5" transform="rotate(-90 217.9 209.5)">PA7</text>
<text x="221.4" y="209.5" transform="rotate(-90 221.4 209.5)">PB0</text>
<text x="225" y="209.5" transform="rotate(-90 225 209.5)">PB1</text>
<text x="228.5" y="209.5" transform="rotate(-90 228.5 209.5)">PB2</text>
<text x="232" y="209.5" transform="rotate(-90 232 209.5)">PB10</text>
<text x="235.5" y="209.5" transform="rotate(-90 235.5 209.5)">PB11</text>
<text x="239.1" y="209.5" transform="rotate(-90 239.1 209.5)">VSS_1</text>
<text x="242.6" y="209.5" transform="rotate(-90 242.6 209.5)">VDD_1</text>
<text x="69.3" y="216.2">1</text>
<text x="88.5" y="216.2">2</text>
<text x="201.5" y="217.3" transform="rotate(-90 201.5 217.3)">13</text>
<text x="205" y="217.3" transform="rotate(-90 205 217.3)">14</text>
<text x="208.6" y="217.3" transform="rotate(-90 208.6 217.3)">15</text>
<text x="212.1" y="217.3" transform="rotate(-90 212.1 217.3)">16</text>
<text x="215.6" y="217.3" transform="rotate(-90 215.6 217.3)">17</text>
<text x="219.1" y="217.3" transform="rotate(-90 219.1 217.3)">18</text>
<text x="222.7" y="217.3" transform="rotate(-90 222.7 217.3)">19</text>
<text x="226.2" y="217.3" transform="rotate(-90 226.2 217.3)">20</text>
<text x="229.7" y="217.3" transform="rotate(-90 229.7 217.3)">21</text>
<text x="233.2" y="217.3" transform="rotate(-90 233.2 217.3)">22</text>
<text x="236.8" y="217.3" transform="rotate(-90 236.8 217.3)">23</text>
<text x="240.3" y="217.3" transform="rotate(-90 240.3 217.3)">24</text>
<text x="34" y="230.4">1</text>
<text x="34" y="233.9">2</text>
<text x="49.7" y="230.4">8</text>
<text x="49.7" y="233.9">7</text>
<text x="69.3" y="228.6">1</text>
<text x="88.5" y="228.6">2</text>
<text x="34" y="237.4">3</text>
<text x="49.7" y="237.4">6</text>
<text x="34" y="240.9">4</text>
<text x="49.7" y="240.9">5</text>
<text x="69.3" y="240.9">1</text>
<text x="88.5" y="240.9">2</text>
<text x="69.3" y="253.3">1</text>
<text x="88.5" y="253.3">2</text>
</g>
<g font-size="3.2" fill="#000080">
<text x="354.5" y="112.2">RP2</text>
<text x="354.5" y="133.4">330</text>
<text x="354.5" y="136.9">RP3</text>
<text x="354.5" y="158.1">330</text>
<text x="208.4" y="181.4">AT32F403ACCT7</text>
</g>
<g font-size="3.1">
<text x="88.2" y="32.9">Close to slot</text>
<text x="158.7" y="45.9">For Test</text>
<text x="53.3" y="262.9">LD1-4:For AT-Link-EZ status</text>
</g>
<g font-size="2.5" fill="#000080">
<text x="26.7" y="8">CN6</text>
<text x="76.6" y="14.1">GND</text>
<text x="79.8" y="17.6">ATLINK_5V</text>
<text x="146.8" y="17.6">ATLINK_5V</text>
<text x="221.6" y="15.9">E5V</text>
<text x="233.2" y="15.9">ATLINK_5V</text>
<text x="84.7" y="23.9">R11</text>
<text x="102.3" y="23.9">0</text>
<text x="319.3" y="23.4">U7</text>
<text x="362.5" y="19.4">VCC</text>
<text x="84.7" y="27.5">R12</text>
<text x="102.3" y="27.5">0</text>
<text x="160.5" y="25.2">TP1</text>
<text x="247.6" y="25.7">F2</text>
<text x="250.5" y="32.8">D3</text>
<text x="294.6" y="31">C15</text>
<text x="305.2" y="32.8">C16</text>
<text x="356.3" y="32.8">R43</text>
<text x="369.7" y="30.3">C14</text>
<text x="369.7" y="34.8">10uF</text>
<text x="294.6" y="41.6">10uF</text>
<text x="303.4" y="39.8">100nF</text>
<text x="354.5" y="41.6">47k</text>
<text x="148.9" y="47.6">GND</text>
<text x="246.9" y="43.3">DFLS130L-7</text>
<text x="319.6" y="45.2">RT9080N-08GJ5</text>
<text x="84.7" y="53.9">R20</text>
<text x="100.5" y="53.9">5.1k</text>
<text x="290" y="51.2">GND</text>
<text x="317.9" y="52.6">GND</text>
<text x="338.3" y="49.7">R49</text>
<text x="362.3" y="51.2">GND</text>
<text x="14" y="58.2">EGND</text>
<text x="84.7" y="59.2">R21</text>
<text x="100.5" y="59.2">5.1k</text>
<text x="338.3" y="57.1">15k</text>
<text x="26.5" y="68">R4</text>
<text x="38.8" y="68">1M</text>
<text x="27.1" y="74.1">C30</text>
<text x="37" y="75.1">100nF</text>
<text x="113.6" y="72.3">GND</text>
<text x="14.1" y="89.2">EGND</text>
<text x="49.4" y="89.2">GND</text>
<text x="36.9" y="118.9">VCC</text>
<text x="200.2" y="119.9">VCC</text>
<text x="228.3" y="114.7">GND</text>
<text x="203.6" y="125.2">GND</text>
<text x="41.3" y="128.7">C8</text>
<text x="51.9" y="128.7">C9</text>
<text x="62.4" y="128.7">C10</text>
<text x="74.8" y="128.7">C11</text>
<text x="85.4" y="128.7">C12</text>
<text x="41.3" y="135.8">4.7uF</text>
<text x="51.9" y="135.8">100nF</text>
<text x="62.4" y="135.8">100nF</text>
<text x="73" y="135.8">100nF</text>
<text x="83.6" y="135.8">100nF</text>
<text x="187" y="142.1">U6</text>
<text x="36.7" y="147.1">GND</text>
<text x="163.1" y="158.7">VCC</text>
<text x="54.8" y="163">VCC</text>
<text x="64.9" y="164.7">P1</text>
<text x="54.7" y="194.7">GND</text>
<text x="153.5" y="209.1">C22</text>
<text x="59.4" y="215.2">RED</text>
<text x="72.1" y="212.9">LD1</text>
<text x="25.9" y="217">VCC</text>
<text x="151.7" y="216.2">100nF</text>
<text x="40.9" y="226.8">RP1</text>
<text x="59.4" y="227.5">GREEN</text>
<text x="72.1" y="225.2">LD2</text>
<text x="148.9" y="227.5">GND</text>
<text x="246" y="222.2">VCC</text>
<text x="60.6" y="239.9">BLUE</text>
<text x="72.1" y="237.6">LD3</text>
<text x="224.7" y="239.9">GND</text>
<text x="235.3" y="239.9">GND</text>
<text x="41.1" y="246.9">1K</text>
<text x="72.1" y="249.9">LD4</text>
<text x="56.8" y="252.2">YELLOW</text>
</g>
<g font-size="2.5" fill="#00f">
<text x="56.4" y="20.4">CC1</text>
<text x="74.1" y="24">USB+</text>
<text x="74.1" y="27.6">USB-</text>
<text x="109.4" y="24">M-USB_D+</text>
<text x="109.4" y="27.6">M-USB_D-</text>
<text x="142.9" y="34.6">USB+</text>
<text x="142.9" y="31.1">USB-</text>
<text x="56.4" y="41.6">CC2</text>
<text x="77.6" y="53.9">CC1</text>
<text x="77.6" y="59.2">CC2</text>
<text x="326.3" y="115.7">M_ATLK_SWCLK</text>
<text x="326.3" y="119.2">M_ATLK_SWDIO</text>
<text x="375.7" y="115.7">ATLK_SWCLK</text>
<text x="375.7" y="119.2">ATLK_SWDIO</text>
<text x="326.3" y="122.7">M_ATLK_BOOT0</text>
<text x="216.2" y="130.5" transform="rotate(-90 216.2 130.5)">GND</text>
<text x="240.5" y="129.3" transform="rotate(-90 240.5 129.3)">M-SWCLK</text>
<text x="326.3" y="126.2">M_ATLK_NRST</text>
<text x="375.7" y="126.2">ATLK_NRST</text>
<text x="326.3" y="143.9">M-ATLK_RX</text>
<text x="326.3" y="140.4">M-ATLK_TX</text>
<text x="375.7" y="143.9">ATLK_RX</text>
<text x="375.7" y="140.4">ATLK_TX</text>
<text x="326.3" y="147.4">M_ATLK_SWO</text>
<text x="271.6" y="158.1">VCC</text>
<text x="271.6" y="161.6">GND</text>
<text x="271.6" y="165.2">M-SWDIO</text>
<text x="43.4" y="172.8">M-SWDIO</text>
<text x="271.6" y="172.2">M-USB_D-</text>
<text x="271.6" y="168.7">M-USB_D+</text>
<text x="43.4" y="179.9">M-NRST</text>
<text x="43.4" y="176.3">M-SWCLK</text>
<text x="164" y="179.3">M-NRST</text>
<text x="271.6" y="179.3">M-ATLK_TX</text>
<text x="271.6" y="175.7">M-ATLK_RX</text>
<text x="164" y="182.8">GND</text>
<text x="164" y="189.9">LD1</text>
<text x="164" y="186.3">VCC</text>
<text x="271.6" y="189.9">M_ATLK_BOOT0</text>
<text x="271.6" y="186.3">M_ATLK_NRST</text>
<text x="164" y="196.9">LD3</text>
<text x="164" y="193.4">LD2</text>
<text x="271.6" y="196.9">M_ATLK_SWCLK</text>
<text x="271.6" y="193.4">M_ATLK_SWDIO</text>
<text x="97.4" y="216.2">LD1</text>
<text x="176.4" y="225.1">M_ATLK_SWO</text>
<text x="97.4" y="228.6">LD2</text>
<text x="222.8" y="231.6" transform="rotate(-90 222.8 231.6)">LD4</text>
<text x="97.4" y="240.9">LD3</text>
<text x="97.4" y="253.2">LD4</text>
</g>
<g font-size="2.5">
<text x="65.9" y="171.4">1</text>
<text x="65.9" y="174.9">2</text>
<text x="65.9" y="178.4">3</text>
<text x="65.9" y="182">4</text>
<text x="65.9" y="185.5">5</text>
</g>
<g font-size="1.9" fill="#00f">
<text x="70.2" y="215.6">+</text>
<text x="70.2" y="228">+</text>
<text x="70.2" y="240.3">+</text>
<text x="70.2" y="252.7">+</text>
</g>
</svg>
